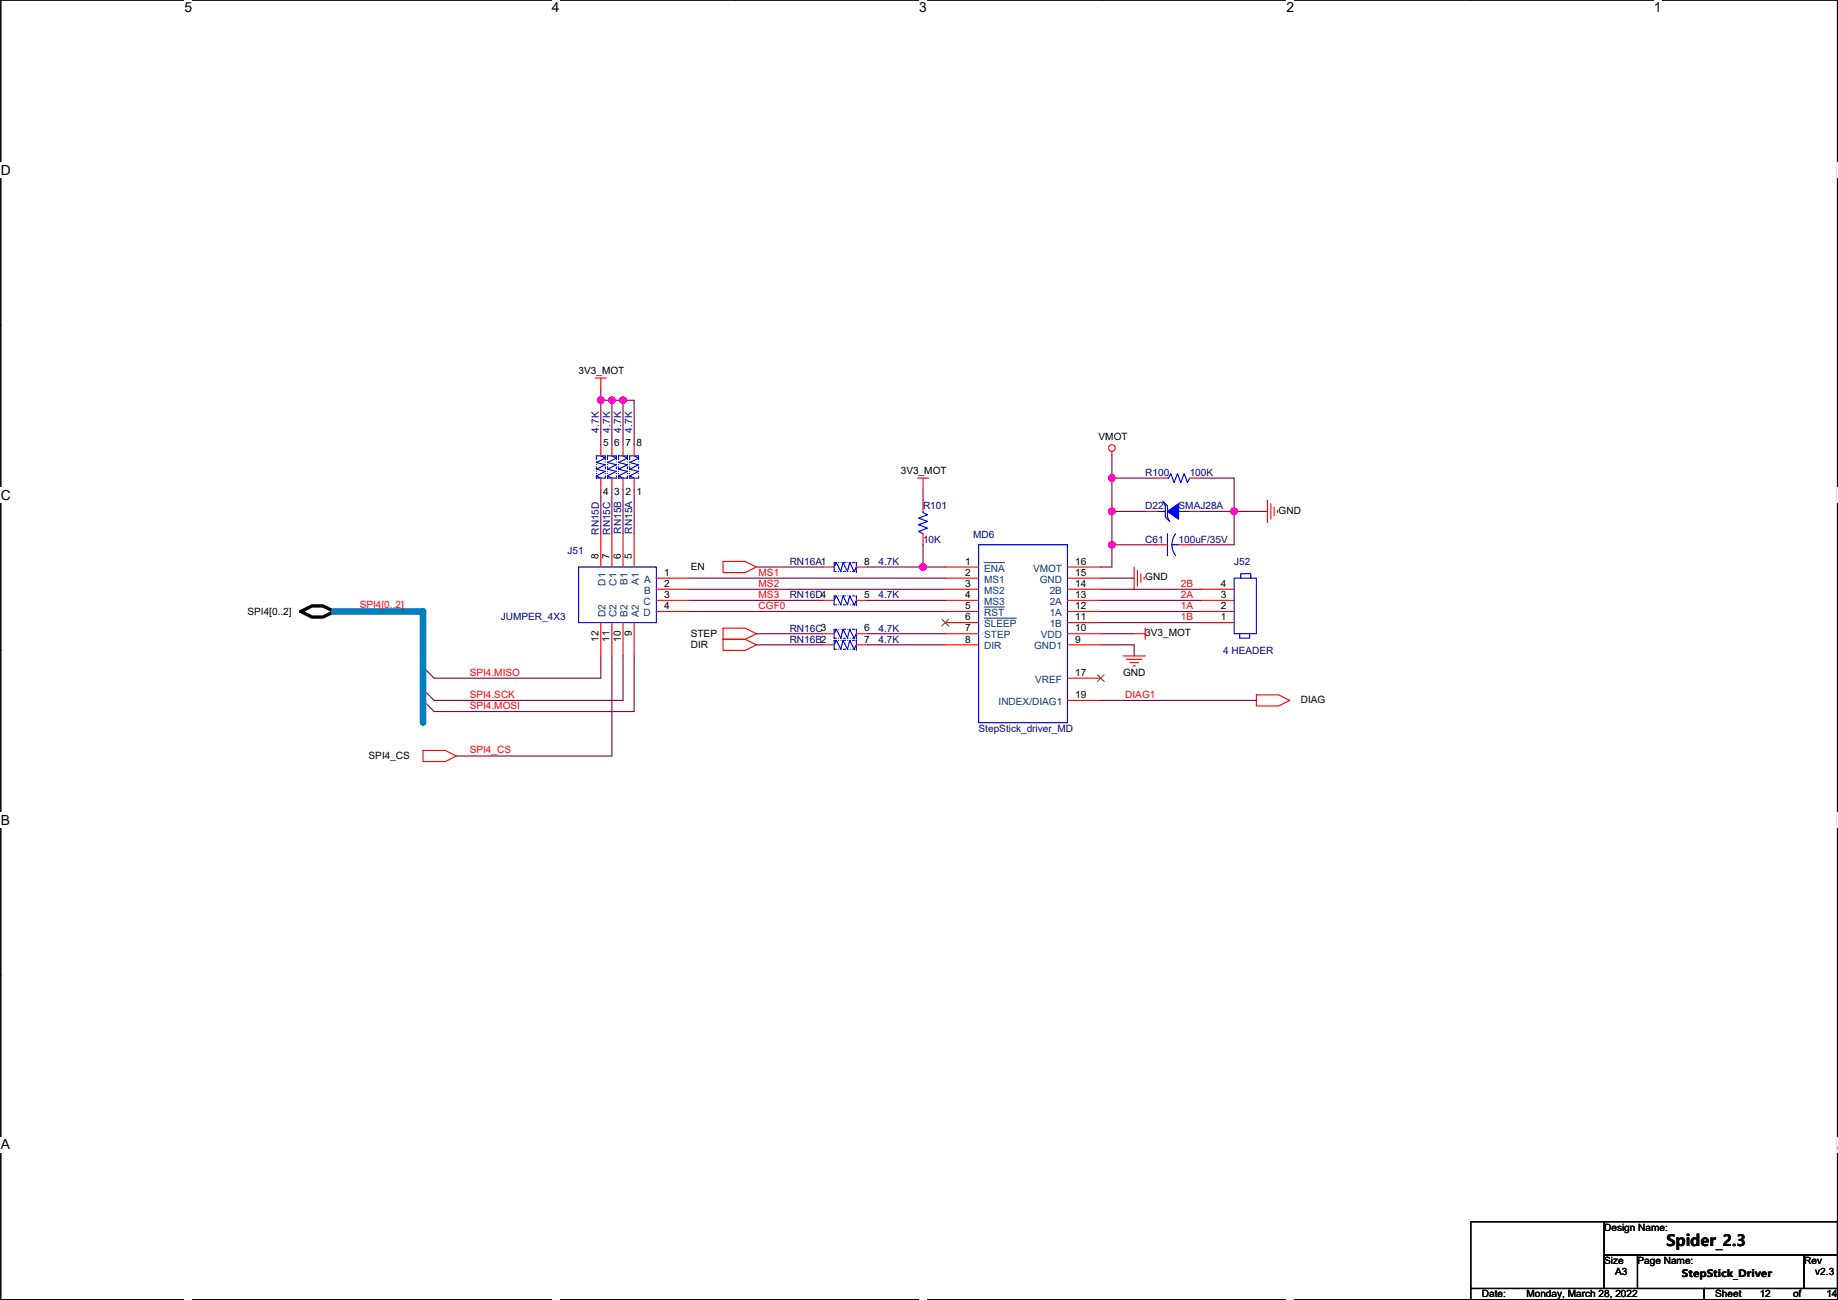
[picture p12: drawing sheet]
<svg xmlns="http://www.w3.org/2000/svg" width="420mm" height="297mm" viewBox="0 0 420 297" stroke-linecap="round" stroke-linejoin="round" font-family="sans-serif">
<path d="M.2 0h419.8v296.9h-419.8z" fill="none" stroke="#000" stroke-width=".25"/>
<g fill="#fff">
<path d="M42.2 0h1.7v3.5h-1.7z"/>
<path d="M42.2 296.9l1.7 .1z"/>
</g>
<path d="M84.1 0h.1M84.1 296.9h.1" fill="none" stroke="#000" stroke-width=".25"/>
<g fill="#fff">
<path d="M126.1 0h1.8v3.5h-1.8z"/>
<path d="M126.1 296.9l1.8 .1z"/>
</g>
<path d="M168.1 0h.1M168.1 296.9h.1" fill="none" stroke="#000" stroke-width=".25"/>
<g fill="#fff">
<path d="M210.1 0h1.7v3.5h-1.7z"/>
<path d="M210.1 296.9l1.7 .1z"/>
</g>
<path d="M252.1 0h.1M252.1 296.9h.1" fill="none" stroke="#000" stroke-width=".25"/>
<g fill="#fff">
<path d="M294.1 0h1.7v3.5h-1.7z"/>
<path d="M294.1 296.9l1.7 .1z"/>
</g>
<path d="M336.1 0h.1M336.1 296.9h.1" fill="none" stroke="#000" stroke-width=".25"/>
<g fill="#fff">
<path d="M378 0h1.8v3.5h-1.8z"/>
<path d="M378 296.9l1.8 .1z"/>
<path d="M.2 37.1h2.3v3.5h-2.3z"/>
<path d="M420 37.1h.2v3.5h-.2z"/>
<path d="M.2 111.4h2.3v3.5h-2.3z"/>
<path d="M420 111.4h.2v3.5h-.2z"/>
</g>
<path d="M.2 74.3h.1M420 74.3h.1" fill="none" stroke="#000" stroke-width=".25"/>
<g fill="#fff">
<path d="M.2 185.6h2.1v3.5h-2.1z"/>
<path d="M420 185.6h.2v3.5h-.2z"/>
</g>
<path d="M.2 148.5h.1M420 148.5h.1" fill="none" stroke="#000" stroke-width=".25"/>
<g fill="#fff">
<path d="M.2 259.8h2.1v3.5h-2.1z"/>
<path d="M420 259.8h.2v3.5h-.2z"/>
</g>
<path d="M.2 222.7h.1M420 222.7h.1M336.2 279.2h30.5v15.2h-30.5zM366.7 279.2h53.3v7.6h-53.3zM336.2 294.4h53.4v2.5h-53.4zM366.7 286.8h7.6v7.6h-7.6zM374.3 286.8h38.1v7.6h-38.1zM389.6 294.4h30.4v2.5h-30.4zM412.4 286.8h7.6v7.6h-7.6z" fill="none" stroke="#000" stroke-width=".25"/>
<g fill="none" stroke="#f00" stroke-width=".25">
<path d="M136.1 86.4h2.5M137.3 86.4v2.5M137.3 101.6v2.6M137.3 109.2v2.6M139.9 101.6v2.6M139.9 109.2v2.6M142.4 101.6v2.6M142.4 109.2v2.6M145 101.6v2.6M145 109.2v2.6M209.7 109.2h2.6M211 109.2v2.6"/>
<path d="M211 114.3v2.6M254.2 103.1v1.1M261.8 116.9h2.5M264.3 109.2h2.6M272 109.2h2.5M272 116.9h2.5M289.7 114.3v5.1M290.5 115.1v3.5M291.3 115.8v2.1M292 116.6v.5M137.3 121.9v7.7M139.9 121.9v7.7"/>
<path d="M142.4 121.9v7.7M145 121.9v7.7M150 132.1h7.7M150 134.6h7.7M150 137.2h7.7M150 139.7h7.7M165.3 128.3h5.1l2.5 1.3-2.5 1.2h-5.1zM188.1 129.6h2.6M188.1 137.2h2.6M195.8 129.6h2.5M195.8 137.2h2.5M211 121.9v2.6"/>
<path d="M216.1 129.6h7.6M216.1 132.1h7.6M216.1 134.6h7.6M216.1 137.2h7.6M216.1 139.7h7.6M244 139.7h7.6M244 137.2h7.6M244 134.6h7.6M244 132.1h7.6M244 129.6h7.6M259.3 129.6v5M260 130.3v3.6"/>
<path d="M260.8 131.1v2M261.5 131.8v.6M264.3 124.5h2.6M269.4 124.5h2.6M274.5 139.7h7.6M274.5 137.2h7.6M274.5 134.6h7.6M137.3 142.3v7.6M139.9 142.3v7.6M142.4 142.3v7.6M145 142.3v7.6M165.3 143.5h5.1l2.5 1.3-2.5 1.3h-5.1z"/>
<path d="M165.3 146.1h5.1l2.5 1.2-2.5 1.3h-5.1zM188.1 144.8h2.6M188.1 147.3h2.6M195.8 144.8h2.5M195.8 147.3h2.5M216.1 142.3h7.6M216.1 144.8h7.6M216.1 147.3h7.6M244 147.3h7.6M244 144.8h7.6M244 142.3h7.6M244 155h7.6"/>
<path d="M256.7 149.9h5.1M257.5 150.6h3.5M258.2 151.4h2.1M259 152.2h.5M259.3 144.8h2.5M261.8 143.5v2.6M274.5 142.3h7.6M287.2 158.8h5.1l2.5 1.2-2.5 1.3h-5.1zM96.7 171.5h5.1l2.5 1.2-2.5 1.3h-5.1zM244 160h7.6"/>
<circle cx="254.2" cy="102.4" r=".76"/>
</g>
<path d="M68.8 139.7l2.5-1.2h2.5l2.6 1.2-2.6 1.3h-2.5z" fill="none" stroke="#000" stroke-width=".76"/>
<g fill="none" stroke="#800040" stroke-width=".25">
<path d="M137.3 91.5h2.6M137.3 88.9v2.6M137.3 91.5v10.1M139.9 91.5v10.1M139.9 91.5h2.5M142.4 91.5h2.6v10.1M142.4 91.5v10.1M137.3 111.8v10.1M139.9 111.8v10.1M142.4 111.8v10.1M145 111.8v10.1M211 111.8v2.5"/>
<path d="M254.2 109.2h10.1M254.2 104.2v5M254.2 109.2v7.7M254.2 116.9h7.6M254.2 116.9v7.6M274.5 109.2h7.6v7.7M274.5 116.9h7.6M282.1 116.9h7.6M282.1 116.9v7.6h-10.1M157.7 137.2h30.4M157.7 132.1h58.4M157.7 134.6h58.4"/>
<path d="M157.7 139.7h58.4M172.9 129.6h15.2M198.3 129.6h12.7M198.3 137.2h17.8M211 129.6h5.1M211 124.5v5.1M251.6 134.6h22.9M251.6 139.7h22.9M251.6 132.1h7.7M251.6 137.2h22.9M254.2 124.5v5.1h-2.6M254.2 124.5h10.1"/>
<path d="M137.3 149.9v5.1h-38.1l-2.5-2.6M139.9 149.9v22.8h-35.6M142.4 149.9v10.1h-43.2l-2.5-2.5M145 149.9v12.7h-45.8l-2.5-2.6M172.9 144.8h15.2M172.9 147.3h15.2M198.3 144.8h17.8M198.3 147.3h17.8M251.6 142.3h22.9M251.6 144.8h7.7M251.6 147.3h7.7v2.6M251.6 160h35.6"/>
</g>
<g fill="none" stroke="#00f" stroke-width=".25">
<path d="M136.3 109.2h2.1M136.3 104.2h2.1M137.3 104.2l1.1 .5-2.1 1 2.1 .5-2.1 1 2.1 .5-2.1 1 1 .5M138.9 109.2h2M138.9 104.2h2M139.9 104.2l1 .5-2 1 2 .5-2 1 2 .5-2 1 1 .5M141.4 109.2h2M141.4 104.2h2M142.4 104.2l1 .5-2 1 2 .5-2 1 2 .5-2 1 1 .5M143.9 109.2h2.1M143.9 104.2h2.1M145 104.2l1 .5-2.1 1 2.1 .5-2.1 1 2.1 .5-2.1 1 1.1 .5"/>
<path d="M211 116.9v.2l1 .5-2 .8 2 .7-2 .8 2 .8-2 .7 1 .5M264.3 116.9h2.1M265.9 114.6l1 1v2.5l.5 1-1-1v-2.5zM266.9 109.2h.2l.5-1 .8 2.1 .8-2.1 .7 2.1 .8-2.1 .8 2.1 .5-1.1M269.4 116.9h2.6M132.3 129.6h17.7v12.7h-17.7zM190.7 128.5v2.1M190.7 136.2v2M190.7 129.6l.5-1.1 1 2.1 .5-2.1 1 2.1 .5-2.1 1.1 2.1 .5-1M190.7 137.2l.5-1 1 2 .5-2 1 2 .5-2 1.1 2 .5-1M195.8 128.5v2.1M195.8 136.2v2"/>
<path d="M223.7 124.5h20.3v40.6h-20.3zM266.9 121.9v5.1M267.9 124.5h1.5M268.7 122a4.1 4.1 0 0 0 0 4.9M282.1 132.1h5.1v12.7h-5.1zM283.6 132.1v-1h2.3v1M190.7 143.8v2M190.7 146.3v2.1M190.7 144.8l.5-1 1 2 .5-2 1 2 .5-2 1.1 2 .5-1M190.7 147.3l.5-1 1 2.1 .5-2.1 1 2.1 .5-2.1 1.1 2.1 .5-1.1M195.8 143.8v2M195.8 146.3v2.1"/>
<path d="M283.4 144.8v1h2.3v-1"/>
</g>
<g fill="none" stroke="#00f" stroke-width=".25" stroke-dasharray=".5 .5 0 .5 0 .5">
<path d="M136.3 109.2v-5M136.3 104.2h.1M138.4 109.2v-5M138.4 104.2h.1M138.9 109.2v-5M138.9 104.2h.1M140.9 109.2v-5M140.9 104.2h.1M141.4 109.2v-5M141.4 104.2h.1M143.4 109.2v-5M143.4 104.2h.1"/>
<path d="M143.9 109.2v-5M143.9 104.2h.1M146 109.2v-5M146 104.2h.1M190.7 128.5h5.1M190.7 130.6h5.1M190.7 136.2h5.1M190.7 138.2h5.1M195.8 128.5h.1M195.8 130.6h.1M195.8 136.2h.1M195.8 138.2h.1"/>
<path d="M190.7 143.8h5.1M190.7 145.8h5.1M190.7 146.3h5.1M190.7 148.4h5.1M195.8 143.8h.1M195.8 145.8h.1M195.8 146.3h.1M195.8 148.4h.1"/>
</g>
<path d="M266.9 116.9l2.5-1.8v3.5z" fill-rule="evenodd" fill="#00f" stroke="#00f" stroke-width=".25"/>
<path d="M225 128.5h4.7M225 138.7h4.6M225 141.2h7.3" fill="none" stroke="#004080" stroke-width=".23"/>
<path d="M215.3 141.5l1.6 1.5M216.8 141.5l-1.5 1.5M250.9 154.2l1.5 1.5M252.4 154.2l-1.5 1.5" fill="none" stroke="#804000" stroke-width=".23"/>
<g fill="#f0f" stroke="#f0f" stroke-width=".25">
<circle cx="137.3" cy="91.4" r=".76"/>
<circle cx="139.9" cy="91.4" r=".76"/>
<circle cx="142.4" cy="91.4" r=".76"/>
<circle cx="254.2" cy="116.8" r=".76"/>
<circle cx="254.2" cy="109.2" r=".76"/>
<circle cx="282.1" cy="116.8" r=".76"/>
<circle cx="254.2" cy="124.5" r=".76"/>
<circle cx="211" cy="129.5" r=".76"/>
</g>
<path d="M76.4 139.7h20.3v25.4" fill="none" stroke="#0080c0" stroke-width="1.5"/>
<text font-size="3.6" x="380.9" y="284.7">Spider_2.3</text>
<g font-size="3.2">
<text x="42.2" y="2.8">5</text>
<text x="126.1" y="2.8">4</text>
<text x="210.1" y="2.8">3</text>
<text x="294.1" y="2.8">2</text>
<text x="378" y="2.8">1</text>
<text x=".2" y="39.9">D</text>
<text x=".2" y="114.2">C</text>
<text x=".2" y="188.4">B</text>
<text x=".2" y="262.6">A</text>
<text x="420" y="262.6">A</text>
</g>
<g font-size="2.3">
<text x="132.3" y="85.4">3V3_MOT</text>
<text x="137.9" y="101.9">5</text>
<text x="140.4" y="101.9">6</text>
<text x="142.9" y="101.9">7</text>
<text x="145.5" y="101.9">8</text>
<text x="251.1" y="100.6">VMOT</text>
<text x="137.9" y="113.1">4</text>
<text x="140.4" y="113.1">3</text>
<text x="142.9" y="113.1">2</text>
<text x="145.5" y="113.1">1</text>
<text x="205.9" y="108.2">3V3_MOT</text>
<text x="292.3" y="117.4">GND</text>
<text x="136.8" y="127.8" transform="rotate(-90 136.8 127.8)">8</text>
<text x="139.4" y="127.8" transform="rotate(-90 139.4 127.8)">7</text>
<text x="141.9" y="127.8" transform="rotate(-90 141.9 127.8)">6</text>
<text x="144.4" y="127.8" transform="rotate(-90 144.4 127.8)">5</text>
<text x="151.8" y="131.6">1</text>
<text x="157.9" y="130.3">EN</text>
<text x="197.5" y="129">8</text>
<text x="220.7" y="129">1</text>
<text x="220.7" y="131.6">2</text>
<text x="245.8" y="129">16</text>
<text x="245.8" y="131.6">15</text>
<text x="151.8" y="136.7">3</text>
<text x="151.8" y="134.1">2</text>
<text x="197.5" y="136.7">5</text>
<text x="220.7" y="134.1">3</text>
<text x="220.7" y="136.7">4</text>
<text x="245.8" y="136.7">13</text>
<text x="245.8" y="134.1">14</text>
<text x="261.8" y="132.6">GND</text>
<text x="279.1" y="136.7">3</text>
<text x="279.1" y="134.1">4</text>
<text x="56.6" y="140.5">SPI4[0..2]</text>
<text x="151.8" y="139.2">4</text>
<text x="220.7" y="139.2">5</text>
<text x="220.7" y="141.7">6</text>
<text x="245.8" y="141.7">11</text>
<text x="245.8" y="139.2">12</text>
<text x="279.1" y="141.7">1</text>
<text x="279.1" y="139.2">2</text>
<text x="136.8" y="146.6" transform="rotate(-90 136.8 146.6)">12</text>
<text x="139.4" y="146.6" transform="rotate(-90 139.4 146.6)">11</text>
<text x="141.9" y="146.6" transform="rotate(-90 141.9 146.6)">10</text>
<text x="144.4" y="145.3" transform="rotate(-90 144.4 145.3)">9</text>
<text x="157.9" y="145.6">STEP</text>
<text x="157.9" y="148.1">DIR</text>
<text x="197.5" y="144.3">6</text>
<text x="197.5" y="146.8">7</text>
<text x="220.7" y="144.3">7</text>
<text x="220.7" y="146.8">8</text>
<text x="245.8" y="144.3">10</text>
<text x="245.8" y="146.8">9</text>
<text x="261.8" y="145.3">3V3_MOT</text>
<text x="245.8" y="154.4">17</text>
<text x="256.7" y="154.5">GND</text>
<text x="245.8" y="159.5">19</text>
<text x="297.4" y="160.6">DIAG</text>
<text x="84.3" y="173.5">SPI4_CS</text>
<text x="366.7" y="281.2">Design Name:</text>
<text x="366.7" y="288.8">Size</text>
<text x="369.2" y="291.4">A3</text>
<text x="374.3" y="288.8">Page Name:</text>
<text x="384.5" y="291.7">StepStick_Driver</text>
<text x="412.4" y="288.8">Rev</text>
<text x="415" y="291.4">v2.3</text>
<text x="338.8" y="296.5">Date:</text>
<text x="348.9" y="296.5">Monday, March 28, 2022</text>
<text x="392.1" y="296.5">Sheet</text>
<text x="402.3" y="296.5">12</text>
<text x="409.9" y="296.5">of</text>
<text x="417.5" y="296.5">14</text>
</g>
<g font-size="2.3" fill="#000080">
<text x="136.9" y="98.8" transform="rotate(-90 136.9 98.8)">4.7K</text>
<text x="139.5" y="98.8" transform="rotate(-90 139.5 98.8)">4.7K</text>
<text x="142" y="98.8" transform="rotate(-90 142 98.8)">4.7K</text>
<text x="144.5" y="98.8" transform="rotate(-90 144.5 98.8)">4.7K</text>
<text x="261.8" y="108.8">R100</text>
<text x="272" y="108.8">100K</text>
<text x="211" y="116.4">R101</text>
<text x="261.8" y="116.4">D22</text>
<text x="269.4" y="116.4">SMAJ28A</text>
<text x="136.9" y="122.2" transform="rotate(-90 136.9 122.2)">RN15D</text>
<text x="139.5" y="122.2" transform="rotate(-90 139.5 122.2)">RN15C</text>
<text x="142" y="121.9" transform="rotate(-90 142 121.9)">RN15B</text>
<text x="144.5" y="121.9" transform="rotate(-90 144.5 121.9)">RN15A</text>
<text x="211" y="124">10K</text>
<text x="222.4" y="123">MD6</text>
<text x="261.8" y="124">C61</text>
<text x="269.4" y="124">100uF/35V</text>
<text x="129.7" y="126.5">J51</text>
<text x="180.5" y="129.1">RN16A1</text>
<text x="200.8" y="129.1">4.7K</text>
<text x="282.1" y="129.1">J52</text>
<text x="180.5" y="136.7">RN16D4</text>
<text x="200.8" y="136.7">4.7K</text>
<text x="114.5" y="141.8">JUMPER_4X3</text>
<text x="180.5" y="144.3">RN16C3</text>
<text x="180.5" y="146.9">RN16B2</text>
<text x="200.8" y="144.3">4.7K</text>
<text x="200.8" y="146.9">4.7K</text>
<text x="279.6" y="149.4">4 HEADER</text>
<text x="223.7" y="167.2">StepStick_driver_MD</text>
</g>
<g font-size="2.3" fill="#f00">
<text x="173.4" y="131.6">MS1</text>
<text x="173.4" y="134.1">MS2</text>
<text x="173.4" y="136.7">MS3</text>
<text x="269.9" y="134.1">2B</text>
<text x="269.9" y="136.7">2A</text>
<text x="82.2" y="139">SPI4[0..2]</text>
<text x="173.4" y="139.2">CGF0</text>
<text x="269.9" y="139.2">1A</text>
<text x="269.9" y="141.8">1B</text>
<text x="107.4" y="154.5">SPI4.MISO</text>
<text x="107.4" y="159.5">SPI4.SCK</text>
<text x="257.2" y="159.5">DIAG1</text>
<text x="107.4" y="162.1">SPI4.MOSI</text>
<text x="107.4" y="172.1">SPI4_CS</text>
</g>
<g font-size="2.3" fill="#004080">
<text x="225" y="130.6">ENA</text>
<text x="236.1" y="130.6">VMOT</text>
<text x="138.4" y="133.8" transform="rotate(-90 138.4 133.8)">D1</text>
<text x="140.9" y="133.8" transform="rotate(-90 140.9 133.8)">C1</text>
<text x="143.5" y="133.7" transform="rotate(-90 143.5 133.7)">B1</text>
<text x="146" y="133.7" transform="rotate(-90 146 133.7)">A1</text>
<text x="147.2" y="133.1">A</text>
<text x="147.2" y="135.7">B</text>
<text x="225" y="133.1">MS1</text>
<text x="225" y="135.7">MS2</text>
<text x="237.7" y="133.1">GND</text>
<text x="240" y="135.7">2B</text>
<text x="138.4" y="141" transform="rotate(-90 138.4 141)">D2</text>
<text x="140.9" y="141" transform="rotate(-90 140.9 141)">C2</text>
<text x="143.5" y="141" transform="rotate(-90 143.5 141)">B2</text>
<text x="146" y="141" transform="rotate(-90 146 141)">A2</text>
<text x="147.1" y="138.2">C</text>
<text x="147.1" y="140.8">D</text>
<text x="225" y="138.2">MS3</text>
<text x="225" y="140.8">RST</text>
<text x="225" y="143.3">SLEEP</text>
<text x="240" y="143.3">1B</text>
<text x="240" y="140.8">1A</text>
<text x="240" y="138.2">2A</text>
<text x="225" y="145.8">STEP</text>
<text x="225" y="148.4">DIR</text>
<text x="236.4" y="148.4">GND1</text>
<text x="237.9" y="145.8">VDD</text>
<text x="236.7" y="156">VREF</text>
<text x="228.3" y="161.1">INDEX/DIAG1</text>
</g>
</svg>
